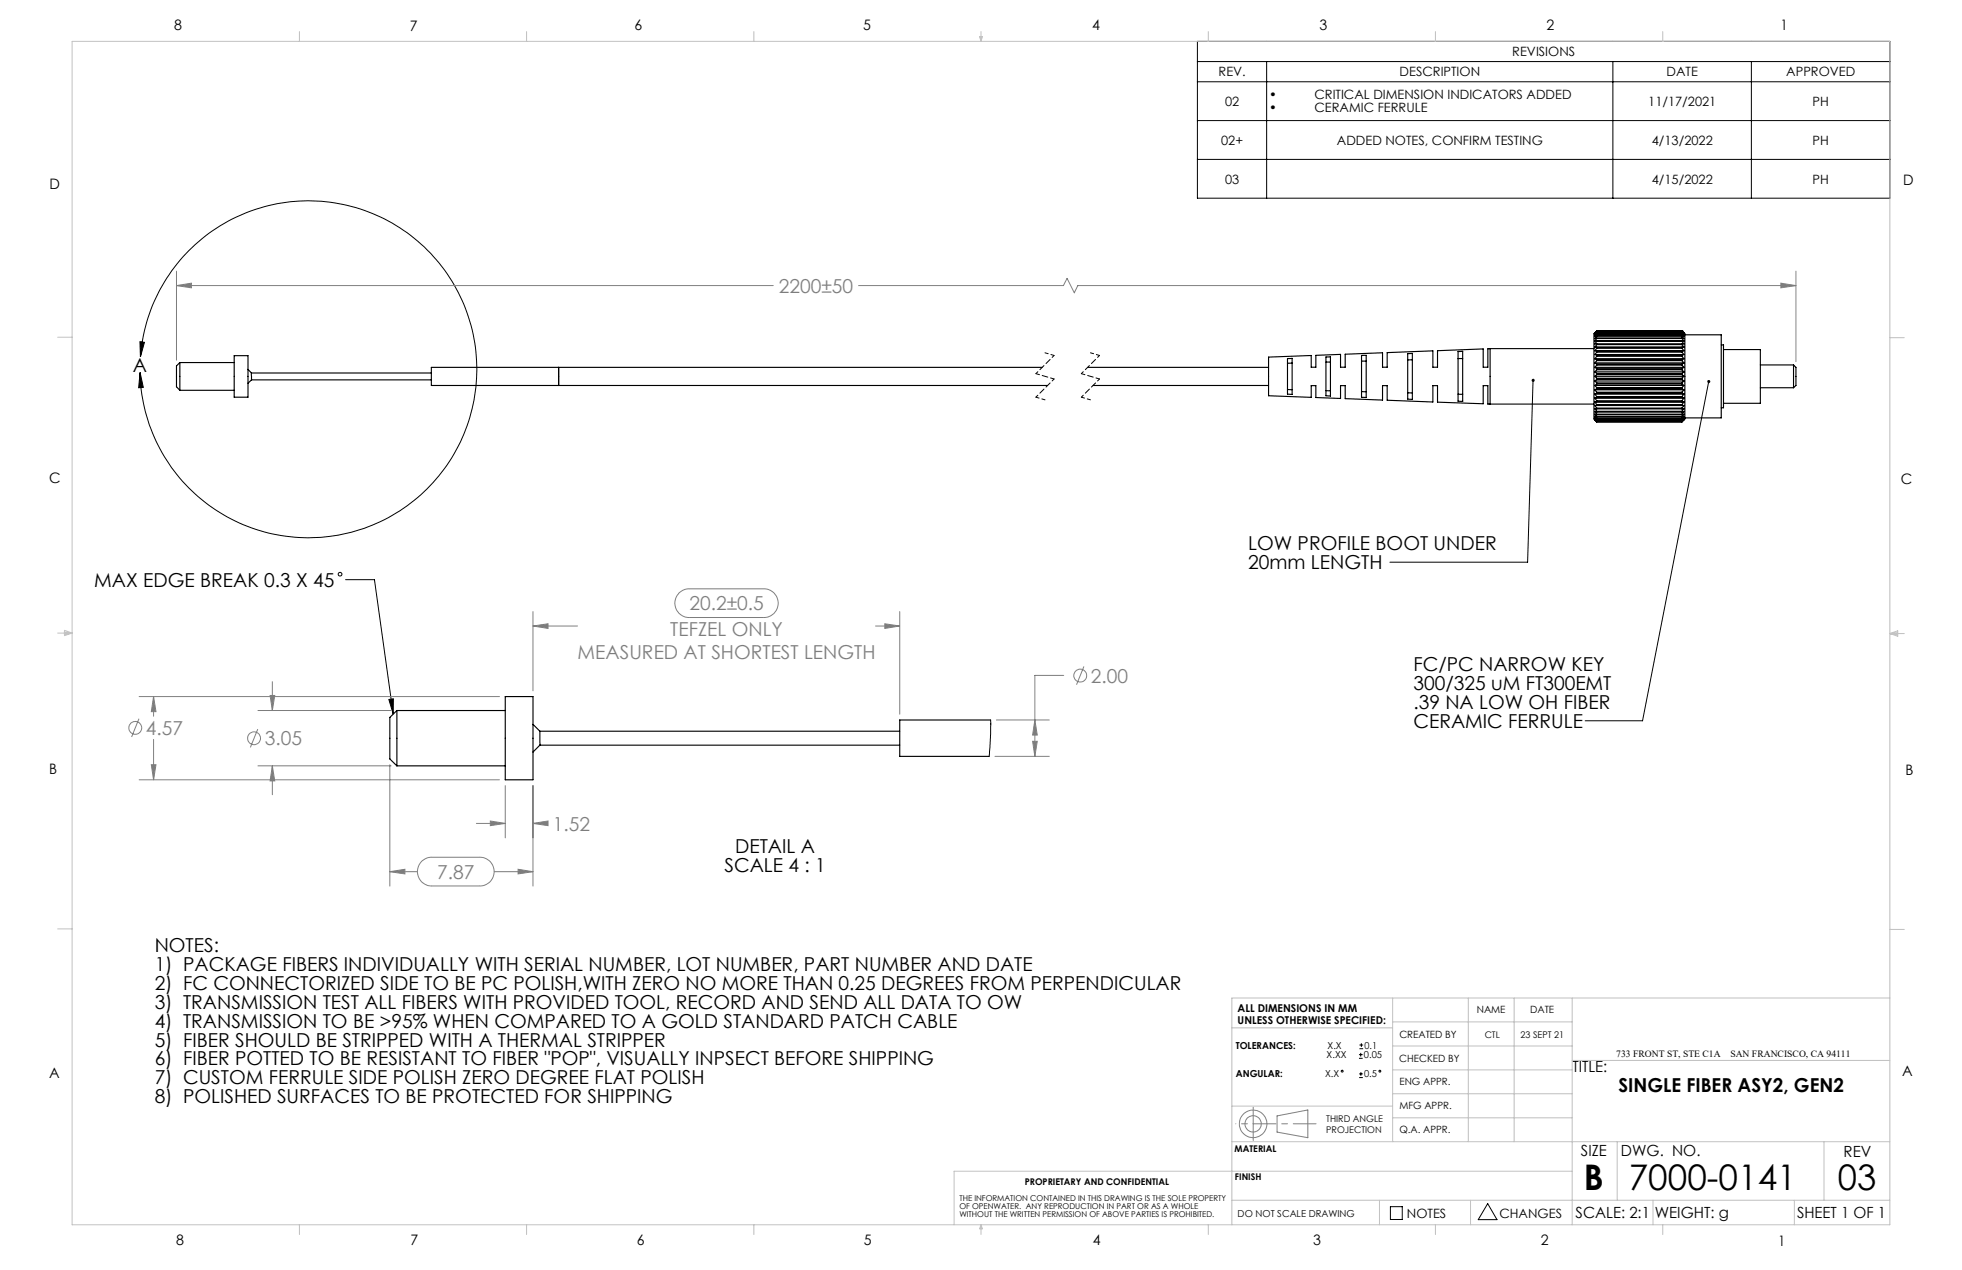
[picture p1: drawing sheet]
<svg xmlns="http://www.w3.org/2000/svg" width="432mm" height="279mm" viewBox="0 0 432 279" stroke-linecap="round" stroke-linejoin="round" font-family="sans-serif">
<g fill="none" stroke="#808080" stroke-width=".22">
<path d="M38.8 59.7v19.5M395.3 59.7v19.9M38.8 62.8l3.3-.5v1zM38.8 62.8h131.4M188.9 62.8h45.1l.8-1.6 1.6 3.2 .8-1.6h158.1M391.9 62.3l3.4 .5-3.4 .5zM117.3 137.7l3.3-.5v1.1zM117.3 134.5v17.5M117.3 137.7h9.8M149.4 130.5a3.3 3.3 0 0 1 2.3-1h16.4a3.2 3.2 0 0 1 3.2 3.2 3.2 3.2 0 0 1-3.2 3.2h-16.4a3.2 3.2 0 0 1-2.9-2 3.2 3.2 0 0 1 .6-3.4zM192.7 137.7h5.3M194.7 137.2l3.3 .5-3.3 .6z"/>
<path d="M198 134.5v22.6M30.6 158.1l-1.6 4M30.6 153.2h79.3M33.8 153.2l.5 3.4h-1zM33.8 153.2v4.4M56.8 156.3h29.3M59.4 153h1.1l-.6 3.3zM59.9 150v6.3M219.3 158.4h11.6M227.8 158.4l.5 3.3h-1zM234.1 148.6h-6.3v17.8M238.5 146.6l-1.6 4"/>
<path d="M30.6 171.6h79.3M33.3 168.2h1l-.5 3.4zM33.8 162.7v8.9M56.7 160.4l-1.6 4M56.8 168.5h29.3M59.9 168.5l.6 3.3h-1.1zM59.9 168.5v6.3M85.8 168.2v26.7M111.2 172.8v11.5M117.3 172.8v22.1M219 166.4h11.9M227.3 163.1h1l-.5 3.3z"/>
<path d="M85.8 191.8l3.3-.6v1.1zM85.8 191.8h6.1M92.7 189.5l.4-.3a2.75 2.75 0 0 1 1.9-.6h10.6a3.2 3.2 0 0 1 3.2 3.2 3.2 3.2 0 0 1-3.2 3.1h-10.6a3.2 3.2 0 0 1-2.9-1.9 3.2 3.2 0 0 1 .6-3.5zM104.8 181.2h6.4M107.9 180.6l3.3 .6-3.3 .4zM108.8 191.8h8.5M114 191.2l3.3 .6-3.3 .5zM117.3 181.2l3.3-.6v1zM117.3 181.2h3.2M281.1 245.5l6.7-1.3v6.1l-6.7-1.2z"/>
<circle cx="237.7" cy="148.6" r="1.41"/>
<circle cx="29.8" cy="160.1" r="1.41"/>
<circle cx="55.9" cy="162.4" r="1.41"/>
<circle cx="275.8" cy="247.3" r="1.8"/>
<circle cx="275.8" cy="247.3" r="3"/>
</g>
<g fill="none" stroke="#000" stroke-width=".22">
<path d="M263.5 9.1h152.4v34.5h-152.4zM263.5 13.5h152.4M263.5 18h152.4M278.8 13.5v30.1M355 13.5v30.1M385.4 13.5v30.1M263.5 26.5h152.4M263.5 35.1h152.4M30.8 75.2l1 .1-.9 3.2zM30.9 78.5a37.1 37.1 0 0 1 56.7-28.6 37.1 37.1 0 0 1-1.1 63.5 37.1 37.1 0 0 1-55.7-30.5v-.9M30.8 82l.7 3.2-1 .1zM337.4 83.7l-1.2 40h-30.3"/>
<path d="M376.1 83.9l-14.6 74.7h-12.6M76.1 127.5h6.3l4.1 29.6M85.6 153.9l1-.2-.1 3.4zM299.1 232.8h.8M299.1 232h.8M299.1 237.1h.8M299.1 236.3h.8M299.2 230.7h.8M299.2 229.9h.8M299.5 231.6v.8M299.5 235.9v.8M299.6 229.5v.8"/>
<path d="M306 265.5h2.6v2.8h-2.6zM327.4 264.8l2.1 3.5h-4.2z"/>
<circle cx="74.8" cy="126.3" r=".41"/>
<circle cx="295.4" cy="235.7" r=".2"/>
<circle cx="303.7" cy="235.7" r=".2"/>
</g>
<path d="M230 77.6l2 .6M240 77.6l2 .6M228 82.2l4 1.2M228 87.4l2 .6M238 82.2l4 1.2M238 87.4l2 .6" fill="none" stroke="#000" stroke-width=".22" stroke-dasharray="1.3 .6" stroke-dashoffset=".5"/>
<path d="M232 78.2l-4 4M242 78.2l-4 4M232 83.4l-4 4M242 83.4l-4 4" fill="none" stroke="#000" stroke-width=".22" stroke-dasharray="1.3 .6" stroke-dashoffset=".7"/>
<path d="M275.8 247.2h13.8" fill="none" stroke="#808080" stroke-width=".22" stroke-dasharray="15.2 1.3 1.3 1.3" stroke-dashoffset="10.2"/>
<path d="M275.8 247.2v-3.6M275.8 247.2v3.7" fill="none" stroke="#808080" stroke-width=".22" stroke-dasharray="15.2 1.3 1.3 1.3"/>
<path d="M275.8 247.2h-3.8" fill="none" stroke="#808080" stroke-width=".22" stroke-dasharray="15.2 1.3 1.3 1.3" stroke-dashoffset="15.2"/>
<g fill="none" stroke="#c0c0c0" stroke-width=".22">
<path d="M15.9 9.1h400v260.4h-400zM65.9 6.9v2.2M115.9 6.9v2.2M165.9 6.9v2.2M215.6 8h.6l-.3 1.1zM215.7 8l.2 1.1M215.9 6.9v2.2M216 8l-.1 1.1M265.9 6.9v2.2M315.9 6.9v2.2M365.9 6.9v2.2M12.7 74.2h3.2"/>
<path d="M415.9 74.3h3.2M12.7 139.3h3.2M14.2 139.1l1.7 .2M14.2 138.7l1.7 .6-1.7 .5zM15.9 139.3l-1.7 .3M415.9 139.4h3.2M415.9 139.4l1.8-.6v1.2zM415.9 139.4l1.8 .3M417.7 139.2l-1.8 .2M12.7 204.4h3.2M306.5 219.6v31.6M323.1 219.6v31.6"/>
<path d="M333.2 219.6v31.6M346 219.6v49.9M415.9 204.5h3.2M415.9 219.6h-144.8v49.9M271.1 226.1h35.4M306.5 235.4h39.5M306.5 230.1h39.5M306.5 224.8h39.5M346 233.3h69.9M271.1 251.2h144.8M271.1 243.3h35.4M306.5 245.9h39.5"/>
<path d="M306.5 240.6h39.5M346 257.7h-136v11.8M355.9 251.2v12.9M401.4 251.2v12.9M65.9 269.5v2.1M115.9 269.5v2.1M165.9 269.5v2.1M215.9 269.5v2.1M215.9 269.5l.3 .8h-.6zM265.9 269.5v2.1M271.1 264.1h144.8M303.6 264.1v5.4"/>
<path d="M315.9 269.5v2.1M323.6 264.1v5.4M363.8 264.1v5.4M365.9 269.5v2.1M394.9 264.1v5.4"/>
</g>
<path d="M30.8 82l.7 3.2-1 .1zM30.8 75.2l1 .1-.9 3.2zM337.3 83.4a.35 .35 0 0 0-.1 .5 .35 .35 0 0 0 .5-.1 .35 .35 0 0 0-.3-.5v.4v-.4zM375.9 83.6a.34 .34 0 0 0-.1 .6 .34 .34 0 0 0 .6-.1 .34 .34 0 0 0-.3-.5v.3v-.3zM85.6 153.9l1-.2-.1 3.4z" fill="#000"/>
<path d="M391.9 62.3l3.4 .5-3.4 .5zM38.8 62.8l3.3-.5v1zM117.3 137.7l3.3-.5v1.1zM194.7 137.2l3.3 .5-3.3 .6zM59.9 168.5l.6 3.3h-1.1zM59.4 153h1.1l-.6 3.3zM107.9 180.6l3.3 .6-3.3 .4zM117.3 181.2l3.3-.6v1zM114 191.2l3.3 .6-3.3 .5zM85.8 191.8l3.3-.6v1.1zM33.8 153.2l.5 3.4h-1zM33.3 168.2h1l-.5 3.4zM227.3 163.1h1l-.5 3.3zM227.8 158.4l.5 3.3h-1z" fill="#808080"/>
<g fill="none" stroke="#000" stroke-width=".25">
<path d="M39.6 79.8a1.81 1.81 0 0 0-.8 2.1v1.8a1.88 1.88 0 0 0 .8 2.2M39.6 79.8v6.1M39.6 79.8h11.9M51.5 78.2h3.1v9.2h-3.1zM283.4 78.9l1-.1v8l-1-.1zM284.4 79.9h-1M291.8 78.5h1v8.6h-1zM291.8 79.7h1M299.6 78.2h1.1v9.3l-1.1-.1zM299.6 79.4h1.1M309.8 77.8h1v10.1l-1-.1zM310.8 79.2h-1"/>
<path d="M320.9 77.3h1v11h-1zM320.9 78.9h1M327.9 76.7h-.5v4.1h-1v-4l-10 .4v3.6h-1.1v-3.6l-10 .4v3.2h-1v-3.2l-8.2 .3v2.9h-1.1v-2.8l-5.4 .2v2.6h-1v-2.6l-9.4 .4v8.5l9.4 .3v-2.6h1v2.7l5.4 .2v-2.9h1.1v2.9l8.2 .3v-3.2h1v3.3l10 .3v-3.6h1.1v3.7l10 .3v-4h1v4.1h23.4M327.9 76.7v12.2M327.9 76.7h22.9M351 76.4h.4M351 77.2l.4 .1M351 78l.4 .1M351 78.9l.4 .2M351 79.8l.4 .3M351 79.8h19.6M351 78.9h19.6"/>
<path d="M351 78h19.6M351 77.2h19.6M351 76.4h19.6M351.4 72.8l-.6 .6v18.8l.2 .2M351.4 72.8h.1M351.4 72.9v.1M351.4 73.1v.1M351.4 73.4v.1M351.4 73.8v.1M351.4 74.4v.1M351.4 75v.1M351.4 75.6v.2"/>
<path d="M351.4 76.4v.2M351.4 77.3v.2M351.4 78.1v.3M351.4 79.1v.2M351.4 72.8l-.4 .5 .4-.4M351.4 73l-.4 .4 .4-.3M351.4 73.2l-.4 .5 .4-.3M351.4 73.5l-.4 .5 .4-.2M351.4 73.9l-.4 .6 .4-.1M351.4 74.5l-.4 .5h.4M351.4 75.1l-.4 .6 .4-.1M351.4 75.8l-.4 .6"/>
<path d="M351.4 76.6l-.4 .6M351.4 77.5l-.4 .5M351.4 78.4l-.4 .5M351.4 79.3l-.4 .5M351.4 79.3h18.8M351.4 79.1h18.8M351.4 78.1h18.8M351.4 78.4h18.8M351.4 77.5h18.8M351.4 77.3h18.8M351.4 76.4h18.8M351.4 76.6h18.8"/>
<path d="M351.4 75.6h18.8M351.4 75.8h18.8M351.4 75.1h18.8M351.4 75h18.8M351.4 74.5h18.8M351.4 74.4h18.8M351.4 73.9h18.8M351.4 73.8h18.8M351.4 73.5h18.8M351.4 73.4h18.8M351.4 73.2h18.8M351.4 73.1h18.8"/>
<path d="M351.4 73h18.8M351.4 72.9h18.8M351.4 72.8h18.8M370.2 72.8l.6 .6v18.8l-.6 .6M370.2 79.1v.2M370.2 78.1v.3M370.2 77.3v.2M370.2 76.4v.2M370.2 75.6v.2M370.2 75v.1M370.2 74.4v.1M370.2 73.8v.1"/>
<path d="M370.2 73.4v.1M370.2 73.1v.1M370.2 72.9v.1M370.2 72.8h.1M370.2 79.3l.4 .5M370.2 78.4l.4 .5M370.2 77.5l.4 .5M370.2 76.6l.4 .6M370.2 75.8l.4 .6M370.2 75.1l.4 .6-.4-.1M370.2 74.5l.4 .5h-.4M370.2 73.9l.4 .6-.4-.1"/>
<path d="M370.2 73.5l.4 .5-.4-.2M370.2 73.2l.4 .5-.4-.3M370.2 73l.4 .4-.4-.3M370.2 72.8l.4 .5-.4-.4M370.6 79.8l-.4 .3M370.6 78.9l-.4 .2M370.6 78l-.4 .1M370.6 77.2l-.4 .1M370.6 76.4h-.4M370.8 73.7h8v18.2h-8M378.8 75.9h.5v13.8h-.5M379.3 76.9h8.1v11.8h-8.1"/>
<path d="M39.6 85.9h11.9M54.6 81.3l.8 .8h39.5M55.3 82.1l.1 1.5M55.4 83.6h39.5M55.4 83.6l-.8 .7M122.9 80.8v4zM229.4 80.8h-134.5v4h135.6M239.4 80.8h39.8M240.6 84.8h38.6M283.4 85.7h1M291.8 85.9l1 .1M299.6 86.1l1.1 .1"/>
<path d="M309.8 86.4l1 .1M320.9 86.7h1M351 80.8h19.6M351 84.8h19.6M351 80.8l.4 .3M351 81.8l.4 .4M351 82.8l.4 .4M351 83.8l.4 .4M351 84.8l.4 .5M351 85.8l.4 .5M351 86.7l.4 .5M351 87.6l.4 .6"/>
<path d="M351 88.4l.4 .6M351 89.2l.4 .6M351 92.4l.4 .3M351 92.4l.4 .4M351 82.8h19.6M351 81.8h19.6M351 83.8h19.6M351 85.8h19.6M351 86.7h19.6M351 87.6h19.6M351 88.4h19.6M351 89.2h19.6"/>
<path d="M351.4 80.1v.2M351.4 81.1v.3M351.4 82.2v.2M351.4 83.2v.3M351.4 84.2v.3M351.4 85.3v.2M351.4 86.3v.2M351.4 87.2v.3M351.4 88.2v.2M351.4 89v.2M351.4 89.8v.2M351.4 90.5v.2"/>
<path d="M351.4 91.1v.2M351.4 91.7v.1M351.4 92.1v.1M351.4 92.4v.1M351.4 92.7h.1M351.4 92.8h.1M351.4 85.3h18.8M351.4 80.3l-.4 .5M351.4 81.4l-.4 .4M351.4 82.4l-.4 .4M351.4 83.5l-.4 .3M351.4 84.5l-.4 .3"/>
<path d="M351.4 85.5l-.4 .3M351.4 86.5l-.4 .2M351.4 87.5l-.4 .1M351.4 88.4h-.4M351.4 89.2h-.4M351.4 90l-.4-.1 .4 .6M351.4 90.7l-.4-.1 .4 .5M351.4 91.3l-.4-.2 .4 .6M351.4 91.8l-.4-.2 .4 .5M351.4 92.2l-.4-.3 .4 .5M351.4 92.5l-.4-.3 .4 .5M351.4 82.2h18.8"/>
<path d="M351.4 82.4h18.8M351.4 83.2h18.8M351.4 83.5h18.8M351.4 81.4h18.8M351.4 81.1h18.8M351.4 84.2h18.8M351.4 84.5h18.8M351.4 80.3h18.8M351.4 80.1h18.8M351.4 85.5h18.8M351.4 86.3h18.8M351.4 86.5h18.8"/>
<path d="M351.4 87.2h18.8M351.4 87.5h18.8M351.4 88.2h18.8M351.4 88.4h18.8M351.4 89h18.8M351.4 89.2h18.8M351.4 89.8h18.8M351.4 90h18.8M351.4 90.5h18.8M351.4 90.7h18.8M351.4 91.1h18.8M351.4 91.3h18.8"/>
<path d="M351.4 91.7h18.8M351.4 91.8h18.8M351.4 92.1h18.8M351.4 92.2h18.8M351.4 92.4h18.8M351.4 92.5h18.8M351.4 92.7h18.8M351.4 92.8h18.8M370.2 82.2v.2M370.2 92.7h.1M370.2 92.4v.1M370.2 92.1v.1"/>
<path d="M370.2 91.7v.1M370.2 91.1v.2M370.2 90.5v.2M370.2 89.8v.2M370.2 89v.2M370.2 88.2v.2M370.2 87.2v.3M370.2 86.3v.2M370.2 85.3v.2M370.2 84.2v.3M370.2 83.2v.3M370.2 81.1v.3"/>
<path d="M370.2 80.1v.2M370.2 82.4l.4 .4M370.2 92.8h.1M370.2 92.7l.4-.3-.4 .4M370.2 92.5l.4-.3-.4 .5M370.2 92.2l.4-.3-.4 .5M370.2 91.8l.4-.2-.4 .5M370.2 91.3l.4-.2-.4 .6M370.2 90.7l.4-.1-.4 .5M370.2 90l.4-.1-.4 .6M370.2 89.2h.4M370.2 88.4h.4"/>
<path d="M370.2 87.5l.4 .1M370.2 86.5l.4 .2M370.2 85.5l.4 .3M370.2 84.5l.4 .3M370.2 83.5l.4 .3M370.2 81.4l.4 .4M370.2 80.3l.4 .5M370.6 89.2l-.4 .6M370.6 88.4l-.4 .6M370.6 87.6l-.4 .6M370.6 86.7l-.4 .5M370.6 85.8l-.4 .5"/>
<path d="M370.6 84.8l-.4 .5M370.6 83.8l-.4 .4M370.6 82.8l-.4 .4M370.6 81.8l-.4 .4M370.6 80.8l-.4 .3M387.4 80.3h7.3M387.4 85.3h7.3M394.7 80.3v5M394.7 80.3a1.49 1.49 0 0 1 .6 1.8v1.5a1.46 1.46 0 0 1-.6 1.7M87.3 156.3l-1.5 1.5v9.2l1.5 1.5M87.3 156.3v12.2M87.3 156.3h23.9"/>
<path d="M111.2 153.2h6.1v18.4h-6.1zM117.3 159.3l1.5 1.6M218 158.4h-20v8h19.7M87.3 168.5h23.9M118.8 160.9l.1 3M118.8 160.9h79.2M198 163.9h-79.2l-1.5 1.6"/>
</g>
<path d="M218 158.4v3.2l-.3 4.8" fill="none" stroke="#000" stroke-width=".22"/>
<g font-size="7.8">
<text x="348.5" y="261.9">B</text>
<text x="358.5" y="261.9">7000-0141</text>
<text x="404.5" y="261.8">03</text>
</g>
<g font-size="4.2" fill="#808080">
<text x="171.4" y="64.4">2200±50</text>
<text x="151.7" y="134.3">20.2±0.5</text>
<text x="147.5" y="140">TEFZEL ONLY</text>
<text x="127.1" y="145">MEASURED AT SHORTEST LENGTH</text>
<text x="240.1" y="150.2">2.00</text>
<text x="32.1" y="161.7">4.57</text>
<text x="58.3" y="164">3.05</text>
<text x="121.7" y="182.7">1.52</text>
<text x="96.2" y="193.3">7.87</text>
</g>
<g font-size="4.2">
<text x="29.3" y="81.8">A</text>
<text x="274.7" y="121.1">LOW PROFILE BOOT UNDER</text>
<text x="274.7" y="125.3">20mm LENGTH</text>
<text x="20.7" y="129.1">MAX EDGE BREAK 0.3 X 45</text>
<text x="311.1" y="147.7">FC/PC NARROW KEY</text>
<text x="311.1" y="151.8">300/325 uM FT300EMT</text>
<text x="311.1" y="156">.39 NA LOW OH FIBER</text>
<text x="311.1" y="160.2">CERAMIC FERRULE</text>
<text x="159.4" y="191.7">SCALE 4 : 1</text>
<text x="161.8" y="187.6">DETAIL A</text>
<text x="34" y="209.4">NOTES:</text>
<text x="34" y="213.5">1) PACKAGE FIBERS INDIVIDUALLY WITH SERIAL NUMBER, LOT NUMBER, PART NUMBER AND DATE</text>
<text x="34" y="217.7">2) FC CONNECTORIZED SIDE TO BE PC POLISH,WITH ZERO NO MORE THAN 0.25 DEGREES FROM PERPENDICULAR</text>
<text x="34" y="221.9">3) TRANSMISSION TEST ALL FIBERS WITH PROVIDED TOOL, RECORD AND SEND ALL DATA TO OW</text>
<text x="34" y="226.1">4) TRANSMISSION TO BE &gt;95% WHEN COMPARED TO A GOLD STANDARD PATCH CABLE</text>
<text x="34" y="230.2">5) FIBER SHOULD BE STRIPPED WITH A THERMAL STRIPPER</text>
<text x="34" y="234.4">6) FIBER POTTED TO BE RESISTANT TO FIBER &quot;POP&quot;, VISUALLY INPSECT BEFORE SHIPPING</text>
<text x="34" y="238.6">7) CUSTOM FERRULE SIDE POLISH ZERO DEGREE FLAT POLISH</text>
<text x="34" y="242.8">8) POLISHED SURFACES TO BE PROTECTED FOR SHIPPING</text>
<text x="356.2" y="240.3">SINGLE FIBER ASY2, GEN2</text>
</g>
<g font-size="3.4">
<text x="346.1" y="235.9">TITLE:</text>
<text x="347.9" y="254.3">SIZE</text>
<text x="356.7" y="254.4">DWG. NO.</text>
<text x="405.7" y="254.5">REV</text>
<text x="346.8" y="267.9">SCALE: 2:1</text>
<text x="364.2" y="267.9">WEIGHT: g</text>
<text x="395.5" y="267.9">SHEET 1 OF 1</text>
</g>
<g font-size="3.2">
<text x="38.3" y="6.7">8</text>
<text x="90.2" y="6.7">7</text>
<text x="139.7" y="6.5">6</text>
<text x="190" y="6.5">5</text>
<text x="240.4" y="6.5">4</text>
<text x="290.4" y="6.7">3</text>
<text x="340.4" y="6.5">2</text>
<text x="391.9" y="6.7">1</text>
<text x="10.9" y="41.6">D</text>
<text x="418.9" y="40.7">D</text>
<text x="10.9" y="106.3">C</text>
<text x="418.4" y="106.4">C</text>
<text x="10.8" y="170.2">B</text>
<text x="419.4" y="170.6">B</text>
<text x="10.8" y="237.2">A</text>
<text x="418.6" y="236.8">A</text>
<text x="38.8" y="273.8">8</text>
<text x="90.4" y="273.8">7</text>
<text x="140.2" y="273.8">6</text>
<text x="190.1" y="273.9">5</text>
<text x="240.5" y="273.8">4</text>
<text x="289" y="273.9">3</text>
<text x="339.1" y="273.8">2</text>
<text x="391.4" y="274.1">1</text>
</g>
<g font-size="2.8">
<text x="268.2" y="16.8">REV.</text>
<text x="308" y="16.8">DESCRIPTION</text>
<text x="332.8" y="12.4">REVISIONS</text>
<text x="366.8" y="16.8">DATE</text>
<text x="393.1" y="16.8">APPROVED</text>
<text x="269.6" y="23.3">02</text>
<text x="279.3" y="21.9">•</text>
<text x="289.3" y="21.9">CRITICAL DIMENSION INDICATORS ADDED</text>
<text x="362.8" y="23.3">11/17/2021</text>
<text x="398.9" y="23.3">PH</text>
<text x="279.3" y="24.7">•</text>
<text x="289.3" y="24.7">CERAMIC FERRULE</text>
<text x="268.8" y="31.8">02+</text>
<text x="294.2" y="31.8">ADDED NOTES, CONFIRM TESTING</text>
<text x="363.5" y="31.8">4/13/2022</text>
<text x="398.9" y="31.8">PH</text>
<text x="269.6" y="40.4">03</text>
<text x="363.5" y="40.4">4/15/2022</text>
<text x="398.9" y="40.4">PH</text>
<text x="309.6" y="268">NOTES</text>
<text x="330" y="268">CHANGES</text>
</g>
<g font-size="2.4">
<text x="272.4" y="222.5">ALL DIMENSIONS IN MM</text>
<text x="272.4" y="225.3">UNLESS OTHERWISE SPECIFIED:</text>
</g>
<g font-size="2.2">
<text x="325" y="222.9">NAME</text>
<text x="336.8" y="222.9">DATE</text>
<text x="308" y="233.6">CHECKED BY</text>
<text x="308" y="228.4">CREATED BY</text>
<text x="308" y="238.8">ENG APPR.</text>
<text x="308" y="244">MFG APPR.</text>
<text x="308" y="249.3">Q.A. APPR.</text>
</g>
<g font-size="2.1">
<text x="272" y="230.7">TOLERANCES:</text>
<text x="292" y="232.8">X.XX</text>
<text x="292.2" y="230.7">X.X</text>
<text x="300.2" y="232.8">0.05</text>
<text x="300.3" y="230.7">0.1</text>
<text x="355.7" y="232.4">733 FRONT ST, STE C1A</text>
<text x="380.8" y="232.4">SAN FRANCISCO, CA 94111</text>
<text x="272" y="237">ANGULAR:</text>
<text x="291.6" y="237">X.X</text>
<text x="300.2" y="237">0.5</text>
<text x="272.4" y="267.8">DO NOT SCALE DRAWING</text>
</g>
<g font-size="2">
<text x="326.8" y="228.3">CTL</text>
<text x="334.7" y="228.4">23 SEPT 21</text>
<text x="291.9" y="246.8">THIRD ANGLE</text>
<text x="291.9" y="249.3">PROJECTION</text>
<text x="271.7" y="253.4">MATERIAL</text>
<text x="225.5" y="260.6">PROPRIETARY AND CONFIDENTIAL</text>
<text x="271.8" y="259.7">FINISH</text>
</g>
<g font-size="1.8">
<text x="211.1" y="264.3">THE INFORMATION CONTAINED IN THIS DRAWING IS THE SOLE PROPERTY</text>
<text x="211.1" y="266.1">OF OPENWATER. ANY REPRODUCTION IN PART OR AS A WHOLE</text>
<text x="211.1" y="267.8">WITHOUT THE WRITTEN PERMISSION OF ABOVE PARTIES IS PROHIBITED.</text>
</g>
</svg>
